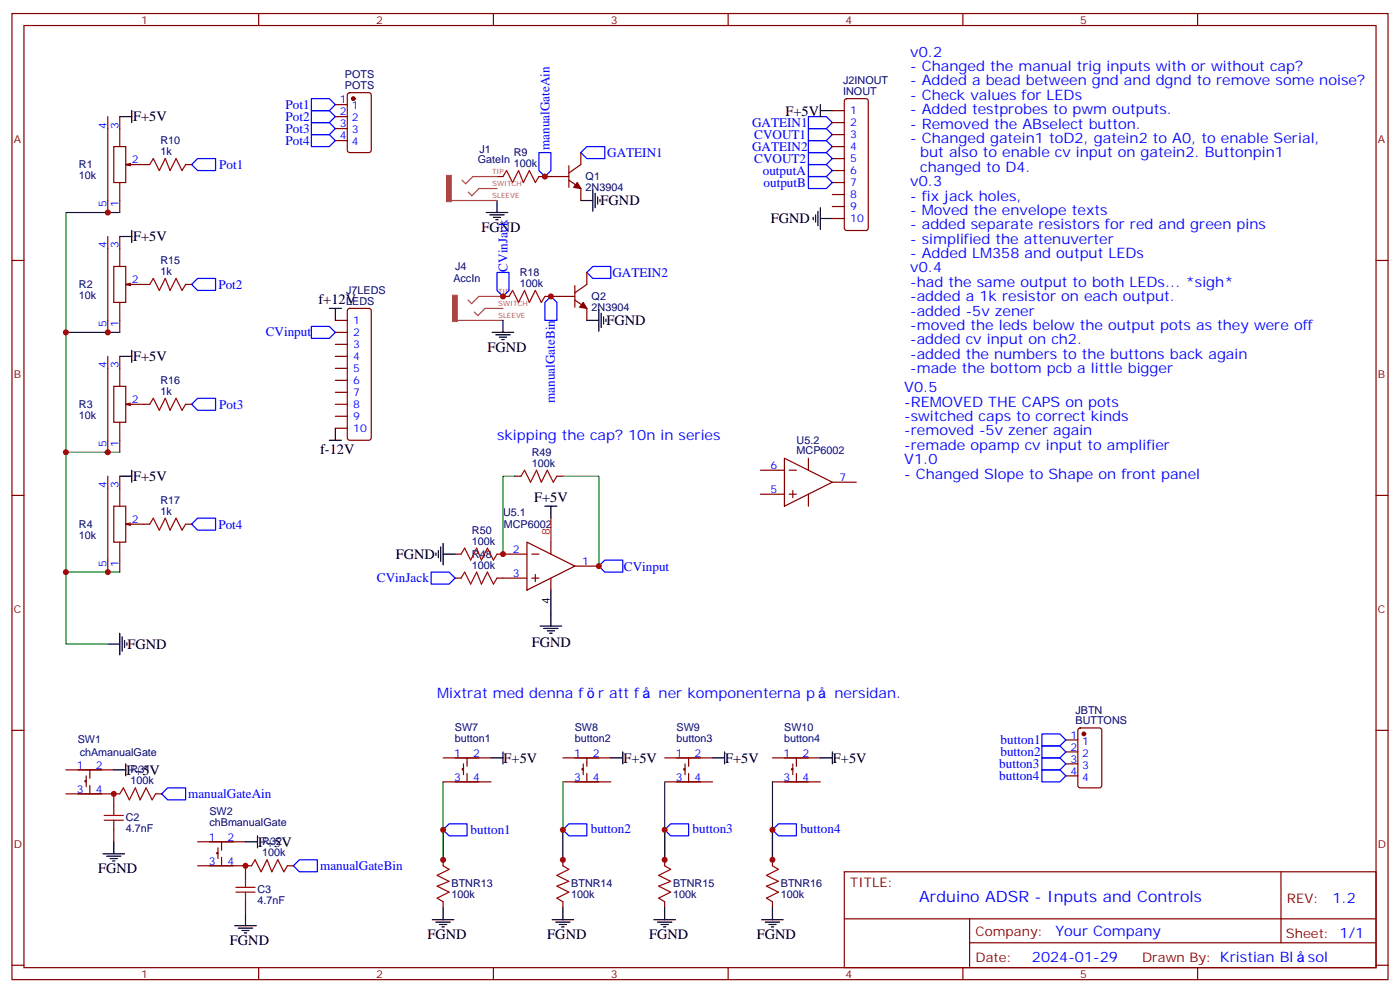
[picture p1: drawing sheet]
<svg xmlns="http://www.w3.org/2000/svg" width="412mm" height="292mm" viewBox="0 0 412 292" stroke-linecap="round" stroke-linejoin="round" font-family="sans-serif">
<g fill="none" stroke="#870000" stroke-width=".35">
<path d="M3.5 4h405.4v284.3h-405.4zM7.1 7.5h398.2v277.3h-398.2zM76.2 4v3.5M145.3 4v3.5M214.5 4v3.5M283.6 4v3.5M352.8 4v3.5M31.7 34.3v28.2M35.3 34.3v8.8M98.8 30.8h3.5M98.8 34.3h3.5M98.8 37.9h3.5"/>
<path d="M102.5 27.5l.5-.2h5.7l.6 .4 .1 16.5-.5 .7h-5.9l-.6-.5-.1-16.4zM245.2 32.6h3.5M245.2 36.1h3.5M245.2 39.6h3.5M248.9 29.2l.5-.2h5.7l.5 .2 .2 .5v37.4l-.3 .5-.4 .2h-5.7l-.5-.2-.2-.5v-37.4zM33.5 43.1h3.5v10.6h-3.5zM35.3 53.7v8.8M38.5 48.1l-1.5 .3M44.1 48.4h-7.1l1.5 .4M54.7 48.4h1.7M98.8 41.4h3.5M146.4 52h1.8"/>
<path d="M158.7 52h8.9M167.6 48.8v6.3M167.6 53l3.5 2.5v3.5M171.1 44.9v3.5l-3.5 2.5M245.2 43.1h3.5M245.2 46.7h3.5M245.2 50.2h3.5M245.2 53.7h3.5M245.2 57.3h3.5M3.5 76.7h3.6M31.7 69.6v28.2M33.5 78.4h3.5v10.6h-3.5z"/>
<path d="M35.3 69.6v8.8M245.2 60.8h3.5M245.2 64.3h3.5M405.3 76.7h3.6M35.3 89v8.8M38.5 83.4l-1.5 .3M44.1 83.7h-7.1l1.5 .4M54.7 83.7h1.7M98.8 94.3h3.5M98.8 97.8h3.5M102.5 91l.5-.2h5.7l.5 .2 .2 .5v37.4l-.3 .5-.4 .2h-5.7l-.5-.3-.2-.4v-37.4zM148.2 87.2h1.7"/>
<path d="M160.5 87.2h8.8M169.3 84.1v6.3M169.3 88.3l3.6 2.5v3.5M172.9 80.2v3.5l-3.6 2.5M31.7 104.9v28.2M33.5 113.7h3.5v10.6h-3.5zM35.3 104.9v8.8M38.5 118.6l-1.5 .4M44.1 119h-7.1l1.5 .3M54.7 119h1.7M98.8 119h3.5M98.8 101.4h3.5"/>
<path d="M98.8 104.9h3.5M98.8 108.4h3.5M98.8 111.9h3.5M98.8 115.5h3.5M35.3 124.3v8.8M98.8 122.5h3.5M98.8 126h3.5M224 138.4h7.1M231.1 134.9l14.1 7-14.1 7.1zM232.5 138.4h2.1M238.1 134.9v3.5M3.5 145.8h3.6"/>
<path d="M31.7 140.2v28.2M33.5 149h3.5v10.6h-3.5zM35.3 140.2v8.8M35.3 159.6v8.8M38.5 153.9l-1.5 .4M44.1 154.3h-7.1l1.5 .3M54.7 154.3h1.7M151.7 140.2h1.8M155.2 159.6l14.1 7-14.1 7.1zM162.3 159.6v3.5M164 140.2h1.8M224 145.5h7.1"/>
<path d="M232.5 145.5h2.1M233.5 144.4v2.1M238.1 145.5v3.5M245.2 141.9h7M405.3 145.8h3.6M134.1 170.1h1.7M134.1 163.1h1.7M146.4 170.1h8.8M146.4 163.1h8.8M156.6 170.1h2.1M156.6 163.1h2.1M157.7 169.1v2.1"/>
<path d="M162.3 170.1v3.6M169.3 166.6h7.1M3.5 214.9h3.6M314 217.8h3.5M317.7 214.4l.5-.2h5.6l.7 .5 .1 16.5-.5 .6-5.9 .1-.6-.5-.1-16.5zM405.3 214.9h3.6M19.4 226.6h14.1M19.4 233.6h15.9M25.4 229.8h-.4v.3h.4M25.4 228.4v3.1M26.5 226.6v2.5M26.5 231.2v2.4"/>
<path d="M33.5 233.6v3.6M45.9 233.6h1.7M130.5 223.1h14.1M130.5 230.1h14.1M136.5 226.2h-.3v.4h.3M136.5 224.8v3.2M137.6 223.1v2.4M137.6 227.6v2.5M165.8 223.1h14.1M165.8 230.1h14.1M171.8 226.2h-.4v.4h.4M171.8 224.8v3.2"/>
<path d="M172.9 223.1v2.4M172.9 227.6v2.5M195.8 223.1h14.1M195.8 230.1h14.1M201.8 226.2h-.4v.4h.4M201.8 224.8v3.2M202.8 223.1v2.4M202.8 227.6v2.5M227.5 223.1h14.2M227.5 230.1h14.2M233.5 226.2h-.3v.4h.3M233.5 224.8v3.2"/>
<path d="M234.6 223.1v2.4M234.6 227.6v2.5M314 221.3h3.5M314 224.8h3.5M314 228.4h3.5M33.5 244.2v3.6M58.2 247.8h14.1M58.2 254.8h15.9M64.2 250.9h-.3v.4h.3M64.2 249.5v3.2M65.3 247.8v2.4M65.3 252.3v2.5"/>
<path d="M72.3 254.8v3.5M84.7 254.8h1.7M130.5 253v1.8M165.8 253v1.8M195.8 253v1.8M227.5 253v1.8M248.7 256.6h156.6v28.2h-156.6zM377.3 256.6v20.9M72.3 265.4v3.5M130.5 265.4v1.8M165.8 265.4v1.8M195.8 265.4v1.8"/>
<path d="M227.5 265.4v1.8M248.7 270.4h156.5M285.6 277.5h119.6M285.6 270.4v14.1M3.5 284.1h3.6M76.2 284.8v3.5M145.3 284.8v3.5M214.5 284.8v3.5M283.6 284.8v3.5M352.8 284.8v3.5M405.3 284.1h3.6"/>
</g>
<g fill="none" stroke="#000" stroke-width=".35">
<path d="M35.3 34.3h3.5M38.8 32.6v3.5M241.7 32.6h3.5M241.7 30.8v3.5M146.4 59v3.5M171.1 59h3.5M174.6 55.8v6.4M175.3 56.9v4.2M176 58v2.1M176.7 58.7v.7M35.3 69.6h3.5M38.8 67.8v3.6"/>
<path d="M143.2 62.5h6.4M144.3 63.3h4.2M145.3 64h2.2M146 64.7h.8M239.5 64v.7M240.2 63.3v2.1M240.9 62.2v4.2M241.7 61.1v6.4M241.7 64.3h3.5M97 90.8h3.5M98.8 90.8v3.5M145 97.8h6.3"/>
<path d="M146 98.5h4.3M147.1 99.2h2.1M147.8 99.9h.7M148.2 94.3v3.5M172.9 94.3h3.5M176.4 91.1v6.4M177.1 92.2v4.2M177.8 93.2v2.2M178.5 93.9v.8M35.3 104.9h3.5M38.8 103.1v3.5M38.8 138.4v3.5"/>
<path d="M97 129.6h3.5M98.8 126v3.6M35.3 140.2h3.5M130.5 159.9v6.4M160.5 149h3.5M162.3 149v3.5M128.4 162.7v.7M129.1 162v2.1M129.8 161v4.2M130.5 163.1h3.6M162.3 173.7v10.6M31.7 189.5h3.6"/>
<path d="M35.3 186.4v6.3M36 187.4v4.3M36.7 188.5v2.1M37.4 189.2v.7M159.1 184.3h6.4M160.2 185h4.2M161.2 185.7h2.1M161.9 186.4h.7M33.5 226.6h3.5M37 224.8v3.6M144.6 223.1h3.6M148.2 221.3v3.5"/>
<path d="M179.9 223.1h3.5M183.4 221.3v3.5M209.9 223.1h3.5M213.4 221.3v3.5M241.7 223.1h3.5M245.2 221.3v3.5M30.3 251.3h6.4M31.4 252h4.2M32.5 252.7h2.1M33.2 253.4h.7M33.5 247.8v3.5M72.3 247.8h3.5"/>
<path d="M75.8 246v3.5M69.1 272.5h6.4M70.2 273.2h4.2M71.3 273.9h2.1M72 274.6h.7M72.3 268.9v3.6M127.4 270.7h6.3M128.4 271.4h4.2M129.5 272.1h2.1M130.2 272.8h.7M130.5 267.2v3.5M162.6 270.7h6.4"/>
<path d="M163.7 271.4h4.2M164.7 272.1h2.2M165.5 272.8h.7M165.8 267.2v3.5M192.6 270.7h6.4M193.7 271.4h4.2M194.7 272.1h2.1M195.4 272.8h.7M195.8 267.2v3.5M224.4 270.7h6.3M225.4 271.4h4.3M226.5 272.1h2.1"/>
<path d="M227.2 272.8h.7M227.5 267.2v3.5"/>
</g>
<path d="M35.3 62.5h-15.9v35.3h15.9M19.4 97.8v35.3h15.9M19.4 133.1v35.3h15.9M151.7 140.2h-3.5v22.9M165.8 140.2h10.6v26.4M19.4 168.4v21.1h12.3M130.5 230.1v22.9M165.8 230.1v22.9M195.8 230.1v22.9M227.5 230.1v22.9" fill="none" stroke="#008700" stroke-width=".35"/>
<g fill="none" stroke="#a10000" stroke-width=".35">
<path d="M44.1 48.4l1.1-1.7 1.7 3.5 1.8-3.5 1.4 3.5 1.8-3.5 1.7 3.5 1.1-1.8M148.2 52l1-1.8 1.8 3.5 1.8-3.5 1.4 3.5 1.7-3.5 1.8 3.5 1-1.7M44.1 83.7l1.1-1.7 1.7 3.5 1.8-3.5 1.4 3.5 1.8-3.5 1.7 3.5 1.1-1.8M149.9 87.2l1.1-1.7 1.8 3.5 1.7-3.5 1.4 3.5 1.8-3.5 1.8 3.5 1-1.8M44.1 119l1.1-1.8 1.7 3.6 1.8-3.6 1.4 3.6 1.8-3.6 1.7 3.6 1.1-1.8M44.1 154.3l1.1-1.8 1.7 3.5 1.8-3.5 1.4 3.5 1.8-3.5 1.7 3.5 1.1-1.7M153.5 140.2l1-1.8 1.8 3.5 1.7-3.5 1.5 3.5 1.7-3.5 1.8 3.5 1-1.7M135.8 170.1l1.1-1.7 1.7 3.5 1.8-3.5 1.4 3.5 1.8-3.5 1.7 3.5 1.1-1.8M135.8 163.1l1.1-1.8 1.7 3.6 1.8-3.6 1.4 3.6 1.8-3.6 1.7 3.6 1.1-1.8M30.7 240h5.6M33.5 237.2v2.8M35.3 233.6l1-1.7 1.8 3.5 1.8-3.5 1.4 3.5 1.7-3.5 1.8 3.5 1.1-1.8"/>
<path d="M30.7 241.4h5.6M33.5 241.4v2.8M72.3 258.3v2.9M74.1 254.8l1-1.8 1.8 3.6 1.8-3.6 1.4 3.6 1.7-3.6 1.8 3.6 1.1-1.8M130.5 254.8l1.8 1.1-3.5 1.7 3.5 1.8-3.5 1.4 3.5 1.8-3.5 1.7 1.7 1.1M165.8 254.8l1.8 1.1-3.6 1.7 3.6 1.8-3.6 1.4 3.6 1.8-3.6 1.7 1.8 1.1M195.8 254.8l1.8 1.1-3.6 1.7 3.6 1.8-3.6 1.4 3.6 1.8-3.6 1.7 1.8 1.1M227.5 254.8l1.8 1.1-3.5 1.7 3.5 1.8-3.5 1.4 3.5 1.8-3.5 1.7 1.7 1.1M69.5 262.6h5.6M69.5 261.2h5.6M72.3 262.6v2.8"/>
</g>
<g fill="#870000" stroke="#870000" stroke-width=".35">
<path d="M170 53.7l1.1 1.8-2.1-.4z"/>
<path d="M171.8 89l1.1 1.8-2.2-.4z"/>
<circle cx="104.1" cy="29" r=".53"/>
<circle cx="319.3" cy="216" r=".53"/>
</g>
<path d="M132.9 59h9.9M142.8 52h-3.5l-2.1 2.1-1.1-1.1M142.8 55.5h-1.7l-2.1 2.1-1.1-1M142.9 52h3.5M142.9 55.5h3.5M142.9 59h3.5M134.7 94.3h9.9M144.6 87.2h-3.5l-2.2 2.2-1-1.1M144.6 90.8h-1.7l-2.1 2.1-1.1-1.1M144.7 87.2h3.5M144.7 90.8h3.5M144.7 94.3h3.5" fill="none" stroke="#a64a4a" stroke-width=".35"/>
<g fill="#a64a4a" stroke="#a64a4a" stroke-width=".29">
<path d="M131.5 51.6h1.4v7.8h-1.4z"/>
<path d="M133.3 86.9h1.4v7.8h-1.4z"/>
</g>
<g fill="none" stroke="#00f" stroke-width=".35">
<path d="M91.7 29h5.3l1.8 1.8-1.8 1.8h-5.3zM91.7 32.6h5.3l1.8 1.7-1.8 1.8h-5.3zM91.7 36.1h5.3l1.8 1.8-1.8 1.7h-5.3zM91.7 39.6h5.3l1.8 1.8-1.8 1.7h-5.3zM238.1 34.3h5.3l1.8 1.8-1.8 1.8h-5.3zM238.1 37.9h5.3l1.8 1.7-1.8 1.8h-5.3zM56.4 48.4l1.8-1.7h5.3v3.5h-5.3zM158.7 44.9h3.6v5.3l-1.8 1.8-1.8-1.8zM171.1 44.9l1.8-1.8h5.3v3.6h-5.3zM238.1 41.4h5.3l1.8 1.7-1.8 1.8h-5.3zM238.1 44.9h5.3l1.8 1.8-1.8 1.7h-5.3zM238.1 48.4h5.3l1.8 1.8-1.8 1.8h-5.3z"/>
<path d="M238.1 52h5.3l1.8 1.7-1.8 1.8h-5.3zM56.4 83.7l1.8-1.7h5.3v3.5h-5.3zM91.7 96.1h5.3l1.8 1.7-1.8 1.8h-5.3zM146.4 80.2h3.5v5.3l-1.7 1.7-1.8-1.7zM162.3 87.2l1.7 1.8v5.3h-3.5v-5.3zM172.9 80.2l1.7-1.8h5.3v3.6h-5.3zM56.4 119l1.8-1.8h5.3v3.6h-5.3zM56.4 154.3l1.8-1.8h5.3v3.5h-5.3zM127 168.4h5.3l1.8 1.7-1.8 1.8h-5.3zM176.4 166.6l1.8-1.7h5.2v3.5h-5.2zM306.9 216h5.3l1.8 1.8-1.8 1.7h-5.3zM306.9 219.5h5.3l1.8 1.8-1.8 1.8h-5.3z"/>
<path d="M47.6 233.6l1.8-1.7h5.3v3.5h-5.3zM306.9 223.1h5.3l1.8 1.7-1.8 1.8h-5.3zM306.9 226.6h5.3l1.8 1.8-1.8 1.7h-5.3zM86.4 254.8l1.8-1.8h5.3v3.6h-5.3zM130.5 244.2l1.8-1.7h5.3v3.5h-5.3zM165.8 244.2l1.8-1.7h5.3v3.5h-5.3zM195.8 244.2l1.8-1.7h5.2v3.5h-5.2zM227.5 244.2l1.8-1.7h5.3v3.5h-5.3z"/>
</g>
<path d="M162.3 152.5v7.1" fill="none" stroke="#f00" stroke-width=".35"/>
<g fill="#c00">
<circle cx="31.8" cy="168.4" r=".88"/>
<circle cx="19.4" cy="133.1" r=".88"/>
<circle cx="31.8" cy="133.1" r=".88"/>
<circle cx="19.4" cy="97.8" r=".88"/>
<circle cx="31.8" cy="97.8" r=".88"/>
<circle cx="31.8" cy="62.5" r=".88"/>
<circle cx="19.4" cy="168.4" r=".88"/>
<circle cx="160.5" cy="52" r=".88"/>
<circle cx="130.5" cy="244.2" r=".88"/>
<circle cx="130.5" cy="253" r=".88"/>
<circle cx="165.8" cy="253" r=".88"/>
<circle cx="165.8" cy="244.2" r=".88"/>
<circle cx="195.8" cy="253" r=".88"/>
<circle cx="195.8" cy="244.2" r=".88"/>
<circle cx="227.5" cy="253" r=".88"/>
<circle cx="227.5" cy="244.2" r=".88"/>
<circle cx="162.3" cy="87.2" r=".88"/>
<circle cx="148.2" cy="87.2" r=".88"/>
<circle cx="148.2" cy="163.1" r=".88"/>
<circle cx="176.4" cy="166.6" r=".88"/>
<circle cx="33.5" cy="233.6" r=".88"/>
<circle cx="72.3" cy="254.8" r=".88"/>
</g>
<text font-size="4.6" fill="#00f" x="270.8" y="265.6">Arduino ADSR - Inputs and Controls</text>
<g font-size="4.2" fill="#00f">
<text x="268.1" y="16.7">v0.2</text>
<text x="268.1" y="20.9">- Changed the manual trig inputs with or without cap?</text>
<text x="268.1" y="25.2">- Added a bead between gnd and dgnd to remove some noise?</text>
<text x="268.1" y="29.4">- Check values for LEDs</text>
<text x="268.1" y="33.6">- Added testprobes to pwm outputs.</text>
<text x="268.1" y="37.9">- Removed the ABselect button.</text>
<text x="268.1" y="42.1">- Changed gatein1 toD2, gatein2 to A0, to enable Serial,</text>
<text x="271.1" y="46.3">but also to enable cv input on gatein2. Buttonpin1</text>
<text x="271.1" y="50.6">changed to D4.</text>
<text x="268.1" y="54.8">v0.3</text>
<text x="268.1" y="59">- fix jack holes,</text>
<text x="268.1" y="63.3">- Moved the envelope texts</text>
<text x="268.1" y="67.5">- added separate resistors for red and green pins</text>
<text x="268.1" y="71.7">- simplified the attenuverter</text>
<text x="268.1" y="76">- Added LM358 and output LEDs</text>
<text x="268.1" y="80.2">v0.4</text>
<text x="268.1" y="84.4">-had the same output to both LEDs... *sigh*</text>
<text x="268.1" y="88.7">-added a 1k resistor on each output.</text>
<text x="268.1" y="92.9">-added -5v zener</text>
<text x="268.1" y="97.1">-moved the leds below the output pots as they were off</text>
<text x="268.1" y="101.4">-added cv input on ch2.</text>
<text x="268.1" y="105.6">-added the numbers to the buttons back again</text>
<text x="268.1" y="109.8">-made the bottom pcb a little bigger</text>
<text x="266.3" y="115.5">V0.5</text>
<text x="266.3" y="119.7">-REMOVED THE CAPS on pots</text>
<text x="266.3" y="123.9">-switched caps to correct kinds</text>
<text x="146.4" y="129.6">skipping the cap? 10n in series</text>
<text x="266.3" y="128.2">-removed -5v zener again</text>
<text x="266.3" y="132.4">-remade opamp cv input to amplifier</text>
<text x="266.3" y="136.6">V1.0</text>
<text x="266.3" y="140.9">- Changed Slope to Shape on front panel</text>
<text x="128.8" y="205.4">Mixtrat med denna f</text>
<text x="176.2" y="205.4">r att f</text>
<text x="194" y="205.4">ner komponenterna p</text>
<text x="245.8" y="205.4">nersidan.</text>
<text x="392.5" y="265.8">1.2</text>
<text x="310.9" y="275.4">Your Company</text>
<text x="304" y="283.2">2024-01-29</text>
<text x="385.3" y="283.1">sol</text>
</g>
<g font-size="4.2">
<text x="39.2" y="35.7">F+5V</text>
<text x="231.4" y="34">F+5V</text>
<text x="176.9" y="60.4">FGND</text>
<text x="227.1" y="65.7">FGND</text>
<text x="39.2" y="71">F+5V</text>
<text x="141.8" y="68.2">FGND</text>
<text x="93.8" y="89.6">f+12V</text>
<text x="178.7" y="95.7">FGND</text>
<text x="39.2" y="106.3">F+5V</text>
<text x="143.6" y="103.5">FGND</text>
<text x="94.3" y="133.5">f-12V</text>
<text x="39.2" y="141.5">F+5V</text>
<text x="157.3" y="147.8">F+5V</text>
<text x="116.6" y="164.5">FGND</text>
<text x="37.6" y="191">FGND</text>
<text x="156.6" y="190.3">FGND</text>
<text x="148.3" y="224.5">F+5V</text>
<text x="183.6" y="224.5">F+5V</text>
<text x="213.6" y="224.5">F+5V</text>
<text x="245.4" y="224.5">F+5V</text>
<text x="37.2" y="228">F+5V</text>
<text x="76" y="249.2">F+5V</text>
<text x="28.9" y="256.9">FGND</text>
<text x="67.7" y="278.1">FGND</text>
<text x="125.9" y="276.3">FGND</text>
<text x="161.2" y="276.3">FGND</text>
<text x="191.2" y="276.3">FGND</text>
<text x="223" y="276.3">FGND</text>
</g>
<g font-size="3.9" fill="#00f">
<text x="84.1" y="32">Pot1</text>
<text x="84.1" y="35.5">Pot2</text>
<text x="84.1" y="39">Pot3</text>
<text x="221.5" y="37.3">GATEIN1</text>
<text x="222.2" y="40.9">CVOUT1</text>
<text x="84.1" y="42.5">Pot4</text>
<text x="161.8" y="44.2" transform="rotate(-90 161.8 44.2)">manualGateAin</text>
<text x="178.9" y="46.2">GATEIN1</text>
<text x="221.5" y="44.4">GATEIN2</text>
<text x="222.2" y="47.9">CVOUT2</text>
<text x="64.6" y="49.7">Pot1</text>
<text x="224.7" y="51.5">outputA</text>
<text x="224.9" y="55">outputB</text>
<text x="149.5" y="80" transform="rotate(-90 149.5 80)">CVinJack</text>
<text x="180.4" y="81.5">GATEIN2</text>
<text x="64.3" y="85">Pot2</text>
<text x="78.3" y="99">CVinput</text>
<text x="163.4" y="118.6" transform="rotate(-90 163.4 118.6)">manualGateBin</text>
<text x="64.6" y="120.3">Pot3</text>
<text x="64.3" y="155.6">Pot4</text>
<text x="183.8" y="167.9">CVinput</text>
<text x="111" y="171.3">CVinJack</text>
<text x="294.7" y="218.9">button1</text>
<text x="294.3" y="226.1">button3</text>
<text x="294.7" y="222.5">button2</text>
<text x="294.3" y="229.6">button4</text>
<text x="55.4" y="235">manualGateAin</text>
<text x="138.6" y="245.5">button1</text>
<text x="174" y="245.3">button2</text>
<text x="204" y="245.3">button3</text>
<text x="235.8" y="245.3">button4</text>
<text x="94.3" y="256.1">manualGateBin</text>
</g>
<g font-size="3.9" fill="#800">
<text x="250.5" y="261.2">TITLE:</text>
<text x="379.1" y="265.8">REV:</text>
<text x="287.4" y="275.4">Company:</text>
<text x="378.7" y="276">Sheet: 1/1</text>
<text x="287.4" y="283">Date:</text>
<text x="336.4" y="283.1">Drawn By: Kristian Bl</text>
</g>
<g font-size="3.2" fill="#800">
<text x="41.6" y="7">1</text>
<text x="110.8" y="7">2</text>
<text x="179.9" y="7">3</text>
<text x="249.1" y="7">4</text>
<text x="318.2" y="7">5</text>
<text x="4.1" y="42.1">A</text>
<text x="405.9" y="42.1">A</text>
<text x="4.1" y="111.2">B</text>
<text x="405.9" y="111.2">B</text>
<text x="4.1" y="180.4">C</text>
<text x="405.9" y="180.4">C</text>
<text x="4.1" y="249.5">D</text>
<text x="405.9" y="249.5">D</text>
<text x="41.6" y="287.8">1</text>
<text x="110.8" y="287.8">2</text>
<text x="179.9" y="287.8">3</text>
<text x="249.1" y="287.8">4</text>
<text x="318.2" y="287.8">5</text>
</g>
<g font-size="3.2" fill="#000080">
<text x="101.6" y="23">POTS</text>
<text x="101.6" y="26.2">POTS</text>
<text x="248.4" y="28">INOUT</text>
<text x="248.4" y="24.8">J2INOUT</text>
<text x="47.3" y="45.6">1k</text>
<text x="47.3" y="42.4">R10</text>
<text x="140.8" y="47.9">GateIn</text>
<text x="141.2" y="44.9">J1</text>
<text x="151.4" y="46">R9</text>
<text x="23.3" y="52.7">10k</text>
<text x="23.3" y="49.5">R1</text>
<text x="151.4" y="49.1">100k</text>
<text x="172.5" y="53">Q1</text>
<text x="172.5" y="56.2">2N3904</text>
<text x="47.3" y="77.7">R15</text>
<text x="47.3" y="80.9">1k</text>
<text x="133.6" y="83.1">AccIn</text>
<text x="134.1" y="79.6">J4</text>
<text x="153.1" y="81.2">R18</text>
<text x="23.3" y="87.9">10k</text>
<text x="23.3" y="84.8">R2</text>
<text x="102" y="89.7">LEDS</text>
<text x="102" y="86.5">J7LEDS</text>
<text x="153.1" y="84.4">100k</text>
<text x="174.3" y="88.3">Q2</text>
<text x="174.3" y="91.5">2N3904</text>
<text x="47.3" y="113">R16</text>
<text x="47.3" y="116.2">1k</text>
<text x="23.3" y="123.2">10k</text>
<text x="23.3" y="120.1">R3</text>
<text x="234.7" y="130.6">U5.2</text>
<text x="156.6" y="137.3">100k</text>
<text x="156.6" y="134.2">R49</text>
<text x="234.7" y="133.7">MCP6002</text>
<text x="47.3" y="148.3">R17</text>
<text x="23.3" y="155.3">R4</text>
<text x="47.3" y="151.4">1k</text>
<text x="148.2" y="151.9">U5.1</text>
<text x="148.4" y="155.4">MCP6002</text>
<text x="23.3" y="158.5">10k</text>
<text x="139" y="160.3">100k</text>
<text x="139" y="157.1">R50</text>
<text x="139" y="167.3">100k</text>
<text x="139" y="164.1">R48</text>
<text x="134" y="215.1">SW7</text>
<text x="169.3" y="215.1">SW8</text>
<text x="199.3" y="215.1">SW9</text>
<text x="231" y="215.1">SW10</text>
<text x="316.8" y="213.2">BUTTONS</text>
<text x="316.8" y="210">JBTN</text>
<text x="22.9" y="218.6">SW1</text>
<text x="134" y="218.5">button1</text>
<text x="169.3" y="218.5">button2</text>
<text x="199.3" y="218.5">button3</text>
<text x="231" y="218.5">button4</text>
<text x="23.5" y="222.4">chAmanualGate</text>
<text x="38.5" y="227.6">R31</text>
<text x="38.5" y="230.8">100k</text>
<text x="61.7" y="239.8">SW2</text>
<text x="37" y="244.9">4.7nF</text>
<text x="37" y="241.8">C2</text>
<text x="61.7" y="243.2">chBmanualGate</text>
<text x="77.3" y="252">100k</text>
<text x="77.3" y="248.8">R32</text>
<text x="75.8" y="262.9">C3</text>
<text x="133" y="261.2">BTNR13</text>
<text x="168.3" y="261.2">BTNR14</text>
<text x="198.3" y="261.2">BTNR15</text>
<text x="230" y="261.2">BTNR16</text>
<text x="75.8" y="266.1">4.7nF</text>
<text x="133" y="264.3">100k</text>
<text x="168.3" y="264.3">100k</text>
<text x="198.3" y="264.3">100k</text>
<text x="230" y="264.3">100k</text>
</g>
<g font-size="3.2" fill="#00f">
<text x="100.1" y="30.4">1</text>
<text x="100.1" y="34">2</text>
<text x="103.6" y="32.2">1</text>
<text x="103.6" y="35.7">2</text>
<text x="250.5" y="33.6">1</text>
<text x="31.4" y="37.9" transform="rotate(-90 31.4 37.9)">4</text>
<text x="34.9" y="37.9" transform="rotate(-90 34.9 37.9)">3</text>
<text x="100.1" y="37.5">3</text>
<text x="100.1" y="41">4</text>
<text x="103.6" y="39.3">3</text>
<text x="250.5" y="37.1">2</text>
<text x="250.5" y="40.7">3</text>
<text x="103.6" y="42.8">4</text>
<text x="250.5" y="44.2">4</text>
<text x="250.5" y="47.7">5</text>
<text x="38.8" y="48.1">2</text>
<text x="250.5" y="51.3">6</text>
<text x="250.5" y="54.8">7</text>
<text x="250.5" y="58.3">8</text>
<text x="31.4" y="61" transform="rotate(-90 31.4 61)">5</text>
<text x="34.9" y="61" transform="rotate(-90 34.9 61)">1</text>
<text x="250.5" y="61.8">9</text>
<text x="250.5" y="65.4">10</text>
<text x="31.4" y="73.1" transform="rotate(-90 31.4 73.1)">4</text>
<text x="34.9" y="73.1" transform="rotate(-90 34.9 73.1)">3</text>
<text x="38.8" y="83.4">2</text>
<text x="104.1" y="95.4">1</text>
<text x="31.4" y="96.3" transform="rotate(-90 31.4 96.3)">5</text>
<text x="34.9" y="96.3" transform="rotate(-90 34.9 96.3)">1</text>
<text x="104.1" y="98.9">2</text>
<text x="104.1" y="102.4">3</text>
<text x="104.1" y="105.9">4</text>
<text x="31.4" y="108.4" transform="rotate(-90 31.4 108.4)">4</text>
<text x="34.9" y="108.4" transform="rotate(-90 34.9 108.4)">3</text>
<text x="104.1" y="109.5">5</text>
<text x="104.1" y="113">6</text>
<text x="38.8" y="118.6">2</text>
<text x="104.1" y="116.5">7</text>
<text x="104.1" y="120.1">8</text>
<text x="104.1" y="123.6">9</text>
<text x="31.4" y="131.6" transform="rotate(-90 31.4 131.6)">5</text>
<text x="34.9" y="131.6" transform="rotate(-90 34.9 131.6)">1</text>
<text x="104.1" y="127.1">10</text>
<text x="31.4" y="143.7" transform="rotate(-90 31.4 143.7)">4</text>
<text x="34.9" y="143.7" transform="rotate(-90 34.9 143.7)">3</text>
<text x="226.9" y="138">6</text>
<text x="247.3" y="141.6">7</text>
<text x="226.9" y="145.1">5</text>
<text x="38.8" y="153.9">2</text>
<text x="31.4" y="166.9" transform="rotate(-90 31.4 166.9)">5</text>
<text x="34.9" y="166.9" transform="rotate(-90 34.9 166.9)">1</text>
<text x="151.1" y="162.7">2</text>
<text x="171.4" y="166.3">1</text>
<text x="151.1" y="169.8">3</text>
<text x="315.3" y="217.4">1</text>
<text x="315.3" y="220.9">2</text>
<text x="318.8" y="219.2">1</text>
<text x="22.7" y="226.2">1</text>
<text x="28.2" y="226.2">2</text>
<text x="133.8" y="222.7">1</text>
<text x="139.3" y="222.7">2</text>
<text x="169.1" y="222.7">1</text>
<text x="174.6" y="222.7">2</text>
<text x="199.1" y="222.7">1</text>
<text x="204.6" y="222.7">2</text>
<text x="230.8" y="222.7">1</text>
<text x="236.4" y="222.7">2</text>
<text x="315.3" y="224.5">3</text>
<text x="318.8" y="222.7">2</text>
<text x="318.8" y="226.2">3</text>
<text x="22.7" y="233.3">3</text>
<text x="28.2" y="233.3">4</text>
<text x="133.8" y="229.8">3</text>
<text x="139.3" y="229.8">4</text>
<text x="169.1" y="229.8">3</text>
<text x="174.6" y="229.8">4</text>
<text x="199.1" y="229.8">3</text>
<text x="204.6" y="229.8">4</text>
<text x="230.8" y="229.8">3</text>
<text x="236.4" y="229.8">4</text>
<text x="315.3" y="228">4</text>
<text x="318.8" y="229.8">4</text>
<text x="61.5" y="247.4">1</text>
<text x="67" y="247.4">2</text>
<text x="61.5" y="254.5">3</text>
<text x="67" y="254.5">4</text>
</g>
<text font-size="3.2" fill="#f00" x="161.9" y="157.4" transform="rotate(-90 161.9 157.4)">8</text>
<text font-size="3.2" x="161.9" y="177.8" transform="rotate(-90 161.9 177.8)">4</text>
<g font-size="2.1" fill="#a54b4b">
<text x="145" y="51.3">TIP</text>
<text x="145" y="58.3">SLEEVE</text>
<text x="145" y="54.8">SWITCH</text>
<text x="146.7" y="86.5">TIP</text>
<text x="146.7" y="93.6">SLEEVE</text>
<text x="146.7" y="90.1">SWITCH</text>
</g>
</svg>
